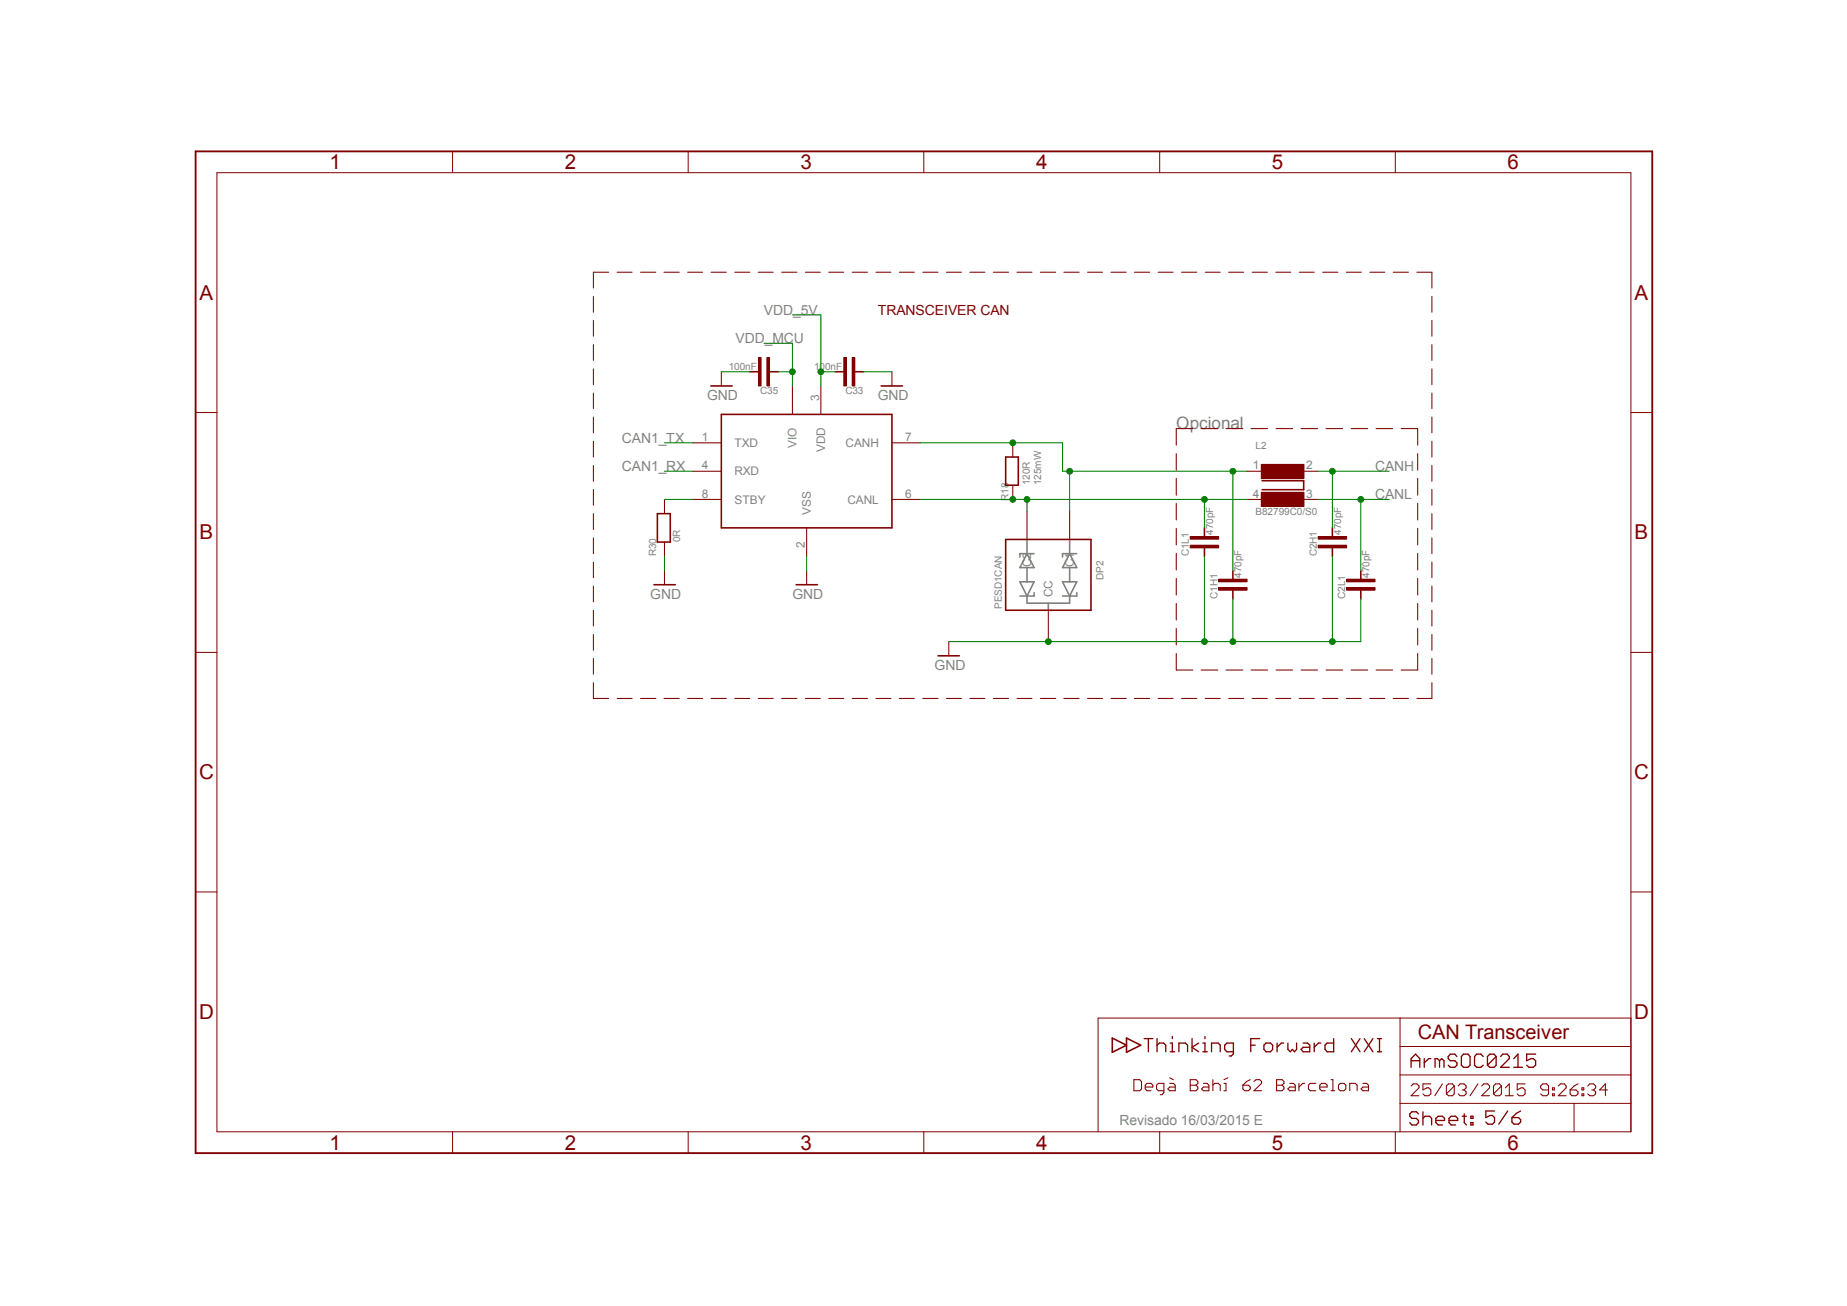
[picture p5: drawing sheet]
<svg xmlns="http://www.w3.org/2000/svg" width="297mm" height="210mm" viewBox="0 0 297 210" stroke-linecap="round" stroke-linejoin="round" font-family="sans-serif">
<g fill="none" stroke="#808080" stroke-width=".25">
<path d="M164 93.6h2.3l-1.2 2.2zM165.1 95.8v1.2h6.9v-1.2M165.1 89l1.2 2.3h-2.3zM165.1 86.7v2.3M165.1 91.3v2.3M166.3 89h-2.3v.6M166.3 95.3v.5h-2.3M168.6 97v1.1M170.9 93.6h2.2l-1.1 2.2zM172 86.7v2.3M172 91.3v2.3M172 89l1.1 2.3h-2.2z"/>
<path d="M173.1 89h-2.2v.6M173.1 95.3v.5h-2.2"/>
</g>
<g fill="none" stroke="#800000" stroke-width=".17">
<path d="M95.4 47.7v2.5M95.4 51.5v2.6M95.4 55.4v2.6M95.4 59.3v2.5M97.9 43.8h-2.5v2.5M99.2 43.8h2.4M103 43.8h2.5M106.8 43.8h2.4M110.6 43.8h2.4M114.3 43.8h2.5M116 59.8v2.3M118.2 43.8h2.4"/>
<path d="M121.9 43.8h2.4M125.7 43.8h2.4M129.5 43.8h2.4M133.3 43.8h2.4M137 43.8h2.5M140.8 43.8h2.5M143.4 59.8v2.3M144.6 43.8h2.4M148.4 43.8h2.4M152.2 43.8h2.4M156 43.8h2.4M159.7 43.8h2.5"/>
<path d="M163.5 43.8h2.4M167.3 43.8h2.5M171.1 43.8h2.4M174.9 43.8h2.4M178.6 43.8h2.5M182.4 43.8h2.5M186.2 43.8h2.4M190 43.8h2.4M193.8 43.8h2.4M197.6 43.8h2.4M201.3 43.8h2.5M205.1 43.8h2.5"/>
<path d="M208.9 43.8h2.4M212.7 43.8h2.4M216.5 43.8h2.4M220.3 43.8h2.4M224 43.8h2.5M227.8 43.8h2.5v2.5M230.3 47.7v2.5M230.3 51.5v2.6M230.3 55.4v2.6M230.3 59.3v2.5M95.4 63.2v2.5M95.4 67.1v2.5"/>
<path d="M95.4 71v2.5M95.4 74.8v2.6M95.4 78.7v2.5M111.4 71.2h4.6M111.4 75.8h4.6M127.4 62.1v4.5M132 62.1v4.5M143.4 71.2h4.6M162.9 71.2v2.3M162.9 78v2.3M189.1 72.9v2.7M189.1 76.9v2.7"/>
<path d="M191.8 68.9h-2.7v2.7M193.1 68.9h2.7M197.1 68.9h2.8M200.5 75.8h2.3M201.2 68.9h2.6M205.2 68.9h2.7M209.2 68.9h2.7M209.7 75.8h2.3M213.2 68.9h2.7M217.3 68.9h2.6M221.3 68.9h2.6M225.3 68.9h2.7v2.7"/>
<path d="M228 72.9v2.7M228 76.9v2.7M230.3 63.2v2.5M230.3 67.1v2.5M230.3 71v2.5M230.3 74.8v2.6M230.3 78.7v2.5M95.4 82.6v2.5M95.4 86.5v2.5M95.4 90.4v2.5M95.4 94.2v2.6M95.4 98.1v2.6"/>
<path d="M106.8 80.3v2.3M106.8 87.2v2.3M106.8 91.7v2.3M111.4 80.3h4.6M129.7 84.9v4.6M129.7 91.7v2.3M143.4 80.3h4.6M189.1 80.9v2.7M189.1 85v2.6M189.1 89v2.7M189.1 93v2.7M189.1 97v2.7"/>
<path d="M200.5 80.3h2.3M209.7 80.3h2.3M228 80.9v2.7M228 85v2.6M228 89v2.7M228 93v2.7M228 97v2.7M230.3 82.6v2.5M230.3 86.5v2.5M230.3 90.4v2.5M230.3 94.2v2.6M230.3 98.1v2.6"/>
<path d="M95.4 102v2.6M95.4 105.9v2.5M95.4 109.8v2.5h2.5M99.2 112.3h2.4M103 112.3h2.5M106.8 112.3h2.4M110.6 112.3h2.4M114.3 112.3h2.5M118.2 112.3h2.4M121.9 112.3h2.4M125.7 112.3h2.4M129.5 112.3h2.4"/>
<path d="M133.3 112.3h2.4M137 112.3h2.5M140.8 112.3h2.5M144.6 112.3h2.4M148.4 112.3h2.4M152.2 112.3h2.4M156 112.3h2.4M159.7 112.3h2.5M163.5 112.3h2.4M167.3 112.3h2.5M171.1 112.3h2.4M174.9 112.3h2.4"/>
<path d="M178.6 112.3h2.5M182.4 112.3h2.5M186.2 112.3h2.4M189.1 101v2.7M189.1 105.1v2.6h2.7M190 112.3h2.4M193.1 107.7h2.7M193.8 112.3h2.4M197.1 107.7h2.8M197.6 112.3h2.4M201.2 107.7h2.6M201.3 112.3h2.5"/>
<path d="M205.1 112.3h2.5M205.2 107.7h2.7M208.9 112.3h2.4M209.2 107.7h2.7M212.7 112.3h2.4M213.2 107.7h2.7M216.5 112.3h2.4M217.3 107.7h2.6M220.3 112.3h2.4M221.3 107.7h2.6M224 112.3h2.5M228 105.1v2.6h-2.7"/>
<path d="M228 101v2.7M230.3 109.8v2.5h-2.5M230.3 102v2.6M230.3 105.9v2.5M182.3 173.6h1l.3 .3v1.2l-.3 .3h-1zM184.1 174.8h1.3v-.3l-.3-.3h-.7l-.3 .3v.6l.3 .3h.7M187.2 175.4h-.9l-.3-.3v-.6l.3-.3h.9v1.5l-.3 .3h-.3M188.1 174.2h.6l.3 .3v.9h-.9l-.3-.3 .3-.3h.9M188.1 173.3l.6 .3M191.4 173.6h.9l.3 .3v.3l-.3 .3 .3 .3v.3l-.3 .3h-.9zM191.4 174.5h.9M193.5 174.2h.6l.3 .3v.9h-.9l-.3-.3 .3-.3h.9"/>
<path d="M195 174.5l.3-.3h.6l.3 .3v.9M195 173.6v1.8M196.8 174.2h.3v1.2h-.3M197.4 173.3l-.6 .3M199.9 174.5h.8l.3 .3v.3l-.3 .3h-.5l-.3-.3zM201 173.6l-.6 .3-.5 .6M201.6 173.9l.4-.3h.6l.3 .3v.3l-1.3 1.2h1.3M205.3 173.6h.9l.3 .3v.3l-.3 .3 .3 .3v.3l-.3 .3h-.9zM205.3 174.5h.9M207.4 174.2h.6l.3 .3v.9h-.9l-.3-.3 .3-.3h.9M208.9 174.2v1.2M209.8 174.2h-.3l-.6 .6"/>
<path d="M211.6 174.2h-.9l-.3 .3v.6l.3 .3h.9M212.2 174.8h1.2v-.3l-.3-.3h-.6l-.3 .3v.6l.3 .3h.6M214 175.4h.6M214 173.6h.3v1.8M215.2 174.5l.3-.3h.6l.3 .3v.6l-.3 .3h-.6l-.3-.3zM217 175.4v-1.2h.9l.3 .3v.9M219.2 174.2h.6l.2 .3v.9h-.8l-.3-.3 .3-.3h.8M226.9 174.6l.3-.3h.6l.4 .3v.3l-1.3 1.3h1.3M230.1 174.3h-1.3v1l.6-.4h.3l.4 .4v.6l-.4 .3h-.6l-.3-.3M231.9 174.3l-1.2 1.9M233.8 174.6v1.3l-.2 .3h-.7l-.3-.3M233.8 174.6l-.2-.3h-.7l-.3 .3v1.3"/>
<path d="M233.8 174.6l-1.2 1.3M234.5 174.6l.3-.3h.6l.4 .3v.3l-.4 .4M235.1 175.3h.3M235.4 175.3l.4 .3v.3l-.4 .3h-.6l-.3-.3M237.7 174.3l-1.3 1.9M238.3 174.6l.3-.3h.6l.3 .3v.3l-1.2 1.3h1.2M241.4 174.6v1.3l-.3 .3h-.6l-.3-.3M241.4 174.6l-.3-.3h-.6l-.3 .3v1.3M241.4 174.6l-1.2 1.3M242.1 176.2h1.2M242.1 174.9l.6-.6v1.9M245.2 174.3h-1.2v1l.6-.4h.3l.3 .4v.6l-.3 .3h-.6l-.3-.3"/>
<path d="M249 175.3h-.9l-.4-.4v-.3l.4-.3h.6l.3 .3v1.3l-.3 .3h-.6l-.4-.3M249.6 175.9h.3v.3h-.3zM249.6 174.9h.3v.4h-.3zM250.6 174.6l.3-.3h.6l.3 .3v.3l-1.2 1.3h1.2M252.5 175.3h.9l.3 .3v.3l-.3 .3h-.6l-.3-.3zM253.7 174.3l-.6 .3-.6 .7M254.4 175.9h.3v.3h-.3zM254.4 174.9h.3v.4h-.3zM255.3 174.6l.4-.3h.5l.4 .3v.3l-.4 .4M255.9 175.3h.3M256.2 175.3l.4 .3v.3l-.4 .3h-.5l-.4-.3M258.5 175.3h-1.3l.9-1v1.9"/>
</g>
<g fill="none" stroke="#800000" stroke-width=".16">
<path d="M34.9 27.8h227.4v154.2h-227.4zM72.8 24.3v3.5M110.7 24.3v3.5M148.5 24.3v3.5M186.5 24.3v3.5M224.4 24.3v3.5M122 57.5h.4v4.6h-.4zM123.3 57.5h.4v4.6h-.4zM135.7 57.5h.4v4.6h-.4zM137 57.5h.5v4.6h-.5zM31.5 66.3h3.4M262.3 66.3h3.4"/>
<path d="M31.5 104.9h3.4M262.3 104.9h3.4M31.5 143.4h3.4M262.3 143.4h3.4M225.1 177.4h37.2M225.1 163.7v18.3M225.1 172.8h37.2M225.1 168.3h37.2M253.1 177.4v4.6M262.3 163.7h-85.7v18.3M72.8 182v3.4M110.7 182v3.4"/>
<path d="M148.5 182v3.4M186.5 182v3.4M224.4 182v3.4"/>
</g>
<g fill="none" stroke="#800000" stroke-width=".21">
<path d="M184 167h1.4M184.7 167v2.1M186.1 167v2.1M186.1 168.1l.3-.4h.7l.4 .4v1M188.2 167.7h.3v1.4M188.2 169.1h.7M188.5 166.7v.3M189.6 169.1v-1.4h1l.4 .4v1M191.7 167v2.1M192.7 167.7l-1 .7 1 .7M193.4 167.7h.4v1.4M193.4 169.1h.7"/>
<path d="M193.8 166.7v.3M194.8 169.1v-1.4h1.1l.3 .4v1M198.3 169.1h-1l-.4-.4v-.6l.4-.4h1v1.8l-.3 .3h-.3M201.1 168.1h.7M202.6 167h-1.5v2.1M203.6 167.7h.7l.3 .4v.6l-.3 .4h-.7l-.4-.4v-.6zM205.4 167.7v1.4M206.4 167.7h-.4l-.6 .7M207.1 167.7v1l.4 .4 .3-.4 .4 .4 .3-.4v-1M209.5 167.7h.8l.3 .4v1h-1.1l-.3-.4 .3-.3h1.1M211.3 167.7v1.4M212.4 167.7h-.4l-.7 .7"/>
<path d="M214.5 167v2.1h-1.1l-.3-.4v-.6l.3-.4h1.1M217.3 167l1.4 2.1M218.7 167l-1.4 2.1M219.4 167l1.4 2.1M220.8 167l-1.4 2.1M221.5 167h.7M221.5 169.1h.7M221.8 167v2.1M226.9 171.6v-1.4l.7-.7 .7 .7v1.4M226.9 170.6h1.4M228.1 179.1l-.3-.3h-.8l-.3 .3v.4l.3 .3h.8l.3 .4v.3l-.3 .4h-.8l-.3-.4M228.8 178.8v2.1"/>
<path d="M228.8 179.8l.4-.3h.7l.3 .3v1.1M229 170.2v1.4M230.1 170.2h-.4l-.7 .7M231.5 170.6l-.4-.4h-.3v1.4M231.5 170.6v1M231.5 170.6l.3-.4 .4 .4v1M234.3 169.9l-.4-.4h-.7l-.3 .4v.3l.3 .4h.7l.4 .3v.4l-.4 .3h-.7l-.3-.3M235.1 179.5h.7M235.3 169.5h.8l.3 .4v1.4l-.3 .3h-.8l-.3-.3v-1.4zM235.5 179.1v1.4l.3 .4M236.5 179.5h.4v.3h-.4zM238.5 169.9l-.4-.4h-.7l-.3 .4v1.4l.3 .3h.7l.4-.3"/>
<path d="M240.3 178.6h-1.4v1.1l.7-.3h.4l.3 .3v.7l-.3 .4h-.7l-.4-.4M240.6 169.9l-.4-.4h-.6l-.4 .4v1.4M240.6 169.9v1.4l-.4 .3h-.6l-.4-.3M240.6 169.9l-1.4 1.4M241.3 169.9l.3-.4h.8l.3 .4v.3l-1.4 1.4h1.4M242.4 178.6l-1.4 2.2M243.1 179.7h1.1l.3 .3v.4l-.3 .4h-.7l-.4-.4zM243.4 171.6h1.4M243.4 170.2l.7-.7v2.1M244.5 178.6l-.7 .4-.7 .7M246.9 169.5h-1.4v1.1l.7-.4h.3l.4 .4v.7l-.4 .3h-.6l-.4-.3M230.9 180.2h1.4v-.4l-.4-.3h-.6l-.4 .3v.7l.4 .4h.6"/>
<path d="M233 180.2h1.4v-.4l-.3-.3h-.8l-.3 .3v.7l.3 .4h.8M236.5 180.5h.4v.4h-.4z"/>
</g>
<path d="M31.5 24.3h234.2v161.1h-234.2z" fill="none" stroke="#800000" stroke-width=".3"/>
<g fill="none" stroke="#800000" stroke-width=".25">
<path d="M120.6 59.8h1.4M123.5 59.8h1.6M134.3 59.8h1.3M137.2 59.8h1.7M114.3 62.1h3.4M116 66.6h27.4v18.3h-27.4zM141.7 62.1h3.4M161.7 73.5h2v4.5h-2zM105.2 94h3.4M105.7 82.6h2.1v4.6h-2.1zM128 94h3.4M178.9 166.9l2.2 1.2-2.2 1.1z"/>
<path d="M181.1 166.9l2.3 1.2-2.3 1.1z"/>
</g>
<path d="M122.2 57.5v4.6M123.5 57.5v4.6M135.9 57.5v4.6M137.2 57.5v4.6" fill="none" stroke="#800000" stroke-width=".42"/>
<path d="M202.8 74.7h6.9v2.3h-6.9z" fill-rule="evenodd" fill="#800000"/>
<path d="M202.8 74.7h6.9v2.3h-6.9z" fill="none" stroke="#800000" stroke-width=".16"/>
<path d="M202.8 79.2h6.9v2.2h-6.9z" fill-rule="evenodd" fill="#800000"/>
<path d="M202.8 79.2h6.9v2.2h-6.9zM191.4 86.3h4.6v.4h-4.6zM191.4 87.7h4.6v.4h-4.6zM196 93.1h4.5v.5h-4.5zM196 94.5h4.5v.4h-4.5zM212 86.3h4.5v.4h-4.5zM212 87.7h4.5v.4h-4.5zM216.5 93.1h4.6v.5h-4.6zM216.5 94.5h4.6v.4h-4.6z" fill="none" stroke="#800000" stroke-width=".16"/>
<path d="M202.9 77.3h6.7v1.4h-6.7M161.7 86.7h13.7v11.4h-13.7zM193.7 84.9v1.4M193.7 87.9v1.6M198.2 91.7v1.4M198.2 94.7v1.6M214.2 84.9v1.4M214.2 87.9v1.6M218.8 91.7v1.4M218.8 94.7v1.6M150.8 105.5h3.5" fill="none" stroke="#800000" stroke-width=".25"/>
<path d="M165.1 82.2v4.5M168.6 98.1v4.6M172 82.2v4.5M152.6 103.2v2.3" fill="none" stroke="#800000" stroke-width=".17"/>
<path d="M191.4 86.5h4.6M191.4 87.9h4.6M196 93.3h4.5M196 94.7h4.5M212 86.5h4.5M212 87.9h4.5M216.5 93.3h4.6M216.5 94.7h4.6" fill="none" stroke="#800000" stroke-width=".42"/>
<path d="M122.9 55.2h4.5v6.9M125.1 59.8h2.3" fill="none" stroke="#008000" stroke-width=".17"/>
<circle cx="127.4" cy="59.8" r=".46" fill="#008000"/>
<circle cx="127.4" cy="59.8" r=".46" fill="none" stroke="#008000" stroke-width=".16"/>
<path d="M116 59.8h4.6M138.9 59.8h4.5M106.8 89.5v2.2M129.7 89.5v2.2M168.6 102.7v.5h-16" fill="none" stroke="#008000" stroke-width=".17"/>
<circle cx="168.6" cy="103.2" r=".46" fill="#008000"/>
<circle cx="168.6" cy="103.2" r=".46" fill="none" stroke="#008000" stroke-width=".16"/>
<path d="M193.7 89.5v13.7M198.2 96.3v6.9M214.2 89.5v13.7M218.8 96.3v6.9h-50.2" fill="none" stroke="#008000" stroke-width=".17"/>
<circle cx="193.7" cy="103.2" r=".46" fill="#008000"/>
<circle cx="193.7" cy="103.2" r=".46" fill="none" stroke="#008000" stroke-width=".16"/>
<circle cx="198.2" cy="103.2" r=".46" fill="#008000"/>
<circle cx="198.2" cy="103.2" r=".46" fill="none" stroke="#008000" stroke-width=".16"/>
<circle cx="214.2" cy="103.2" r=".46" fill="#008000"/>
<circle cx="214.2" cy="103.2" r=".46" fill="none" stroke="#008000" stroke-width=".16"/>
<path d="M127.4 50.6h4.6v11.5M132 59.8h2.3" fill="none" stroke="#008000" stroke-width=".17"/>
<circle cx="132" cy="59.8" r=".46" fill="#008000"/>
<circle cx="132" cy="59.8" r=".46" fill="none" stroke="#008000" stroke-width=".16"/>
<path d="M106.8 71.2h4.6M106.8 75.8h4.6M106.8 80.3h4.6M212 80.3h11.4M218.8 80.3v11.4" fill="none" stroke="#008000" stroke-width=".17"/>
<circle cx="218.8" cy="80.3" r=".46" fill="#008000"/>
<circle cx="218.8" cy="80.3" r=".46" fill="none" stroke="#008000" stroke-width=".16"/>
<path d="M212 75.8h11.4M214.2 75.8v9.1" fill="none" stroke="#008000" stroke-width=".17"/>
<circle cx="214.2" cy="75.8" r=".46" fill="#008000"/>
<circle cx="214.2" cy="75.8" r=".46" fill="none" stroke="#008000" stroke-width=".16"/>
<path d="M148 71.2h14.9M198.2 75.8v15.9M200.5 75.8h-28.5v6.4" fill="none" stroke="#008000" stroke-width=".17"/>
<circle cx="172" cy="75.8" r=".46" fill="#008000"/>
<circle cx="172" cy="75.8" r=".46" fill="none" stroke="#008000" stroke-width=".16"/>
<circle cx="198.2" cy="75.8" r=".46" fill="#008000"/>
<circle cx="198.2" cy="75.8" r=".46" fill="none" stroke="#008000" stroke-width=".16"/>
<circle cx="162.9" cy="71.2" r=".46" fill="#008000"/>
<circle cx="162.9" cy="71.2" r=".46" fill="none" stroke="#008000" stroke-width=".16"/>
<path d="M162.9 71.2h8v4.6h1.1M148 80.3h14.9M193.7 80.3v4.6M200.5 80.3h-35.4v1.9" fill="none" stroke="#008000" stroke-width=".17"/>
<circle cx="165.1" cy="80.3" r=".46" fill="#008000"/>
<circle cx="165.1" cy="80.3" r=".46" fill="none" stroke="#008000" stroke-width=".16"/>
<circle cx="193.7" cy="80.3" r=".46" fill="#008000"/>
<circle cx="193.7" cy="80.3" r=".46" fill="none" stroke="#008000" stroke-width=".16"/>
<path d="M162.9 80.3h2.2" fill="none" stroke="#008000" stroke-width=".17"/>
<circle cx="162.9" cy="80.3" r=".46" fill="#008000"/>
<circle cx="162.9" cy="80.3" r=".46" fill="none" stroke="#008000" stroke-width=".16"/>
<g font-size="3.3" fill="#800000">
<text x="53" y="27.2">1</text>
<text x="90.8" y="27.2">2</text>
<text x="128.7" y="27.2">3</text>
<text x="166.6" y="27.2">4</text>
<text x="204.5" y="27.2">5</text>
<text x="242.4" y="27.2">6</text>
<text x="32.1" y="48.2">A</text>
<text x="262.8" y="48.2">A</text>
<text x="32.1" y="86.7">B</text>
<text x="262.8" y="86.7">B</text>
<text x="32" y="125.3">C</text>
<text x="262.8" y="125.3">C</text>
<text x="32" y="163.9">D</text>
<text x="262.8" y="163.9">D</text>
<text x="53" y="184.9">1</text>
<text x="90.8" y="184.9">2</text>
<text x="128.7" y="184.9">3</text>
<text x="166.6" y="184.9">4</text>
<text x="204.5" y="184.9">5</text>
<text x="242.4" y="184.9">6</text>
</g>
<text font-size="3.2" fill="#800000" x="228" y="167.1">CAN Transceiver</text>
<text font-size="2.8" fill="#808080" x="189.1" y="68.9">Opcional</text>
<g font-size="2.2" fill="#808080">
<text x="122.9" y="50.6">VDD_5V</text>
<text x="118.3" y="55.2">VDD_MCU</text>
<text x="113.7" y="64.3">GND</text>
<text x="141.1" y="64.3">GND</text>
<text x="100" y="71.2">CAN1_TX</text>
<text x="100" y="75.8">CAN1_RX</text>
<text x="221.1" y="75.8">CANH</text>
<text x="221.1" y="80.3">CANL</text>
<text x="104.6" y="96.3">GND</text>
<text x="127.4" y="96.3">GND</text>
<text x="150.3" y="107.7">GND</text>
<text x="180" y="180.8">Revisado 16/03/2015 E</text>
</g>
<text font-size="2.2" fill="#800000" x="141.1" y="50.6">TRANSCEIVER CAN</text>
<g font-size="1.9" fill="#808080">
<text x="131.7" y="64.5" transform="rotate(-90 131.7 64.5)">3</text>
<text x="112.9" y="70.9">1</text>
<text x="118.1" y="71.9">TXD</text>
<text x="128.1" y="72" transform="rotate(-90 128.1 72)">VIO</text>
<text x="136" y="71.8">CANH</text>
<text x="145.5" y="70.9">7</text>
<text x="112.9" y="75.4">4</text>
<text x="118.1" y="76.5">RXD</text>
<text x="132.7" y="72.7" transform="rotate(-90 132.7 72.7)">VDD</text>
<text x="201.5" y="75.4">1</text>
<text x="210" y="75.4">2</text>
<text x="112.9" y="80">8</text>
<text x="118.1" y="81">STBY</text>
<text x="130.4" y="82.8" transform="rotate(-90 130.4 82.8)">VSS</text>
<text x="136.3" y="81">CANL</text>
<text x="145.5" y="80">6</text>
<text x="201.5" y="80">4</text>
<text x="210" y="80">3</text>
<text x="129.4" y="88.1" transform="rotate(-90 129.4 88.1)">2</text>
<text x="165.8" y="91.2" transform="rotate(-90 165.8 91.2)">C2</text>
<text x="172.7" y="91.2" transform="rotate(-90 172.7 91.2)">C1</text>
<text x="169.2" y="96.1" transform="rotate(-90 169.2 96.1)">CC</text>
</g>
<g font-size="1.6" fill="#808080">
<text x="117.2" y="59.5">100nF</text>
<text x="130.9" y="59.5">100nF</text>
<text x="122.2" y="63.4">C35</text>
<text x="135.9" y="63.4">C33</text>
<text x="201.9" y="72.2">L2</text>
<text x="162.2" y="80.6" transform="rotate(-90 162.2 80.6)">R18</text>
<text x="165.6" y="78.1" transform="rotate(-90 165.6 78.1)">120R</text>
<text x="167.4" y="78.1" transform="rotate(-90 167.4 78.1)">125mW</text>
<text x="201.9" y="82.9">B82799C0/S0</text>
<text x="105.5" y="89.5" transform="rotate(-90 105.5 89.5)">R30</text>
<text x="109.4" y="87.2" transform="rotate(-90 109.4 87.2)">0R</text>
<text x="191.2" y="89.5" transform="rotate(-90 191.2 89.5)">C1L1</text>
<text x="195.1" y="86" transform="rotate(-90 195.1 86)">470pF</text>
<text x="211.8" y="89.5" transform="rotate(-90 211.8 89.5)">C2H1</text>
<text x="215.6" y="86" transform="rotate(-90 215.6 86)">470pF</text>
<text x="177.5" y="93.3" transform="rotate(-90 177.5 93.3)">DP2</text>
<text x="199.6" y="92.9" transform="rotate(-90 199.6 92.9)">470pF</text>
<text x="220.2" y="92.9" transform="rotate(-90 220.2 92.9)">470pF</text>
<text x="161.1" y="97.9" transform="rotate(-90 161.1 97.9)">PESD1CAN</text>
<text x="195.7" y="96.3" transform="rotate(-90 195.7 96.3)">C1H1</text>
<text x="216.3" y="96.3" transform="rotate(-90 216.3 96.3)">C2L1</text>
</g>
</svg>
